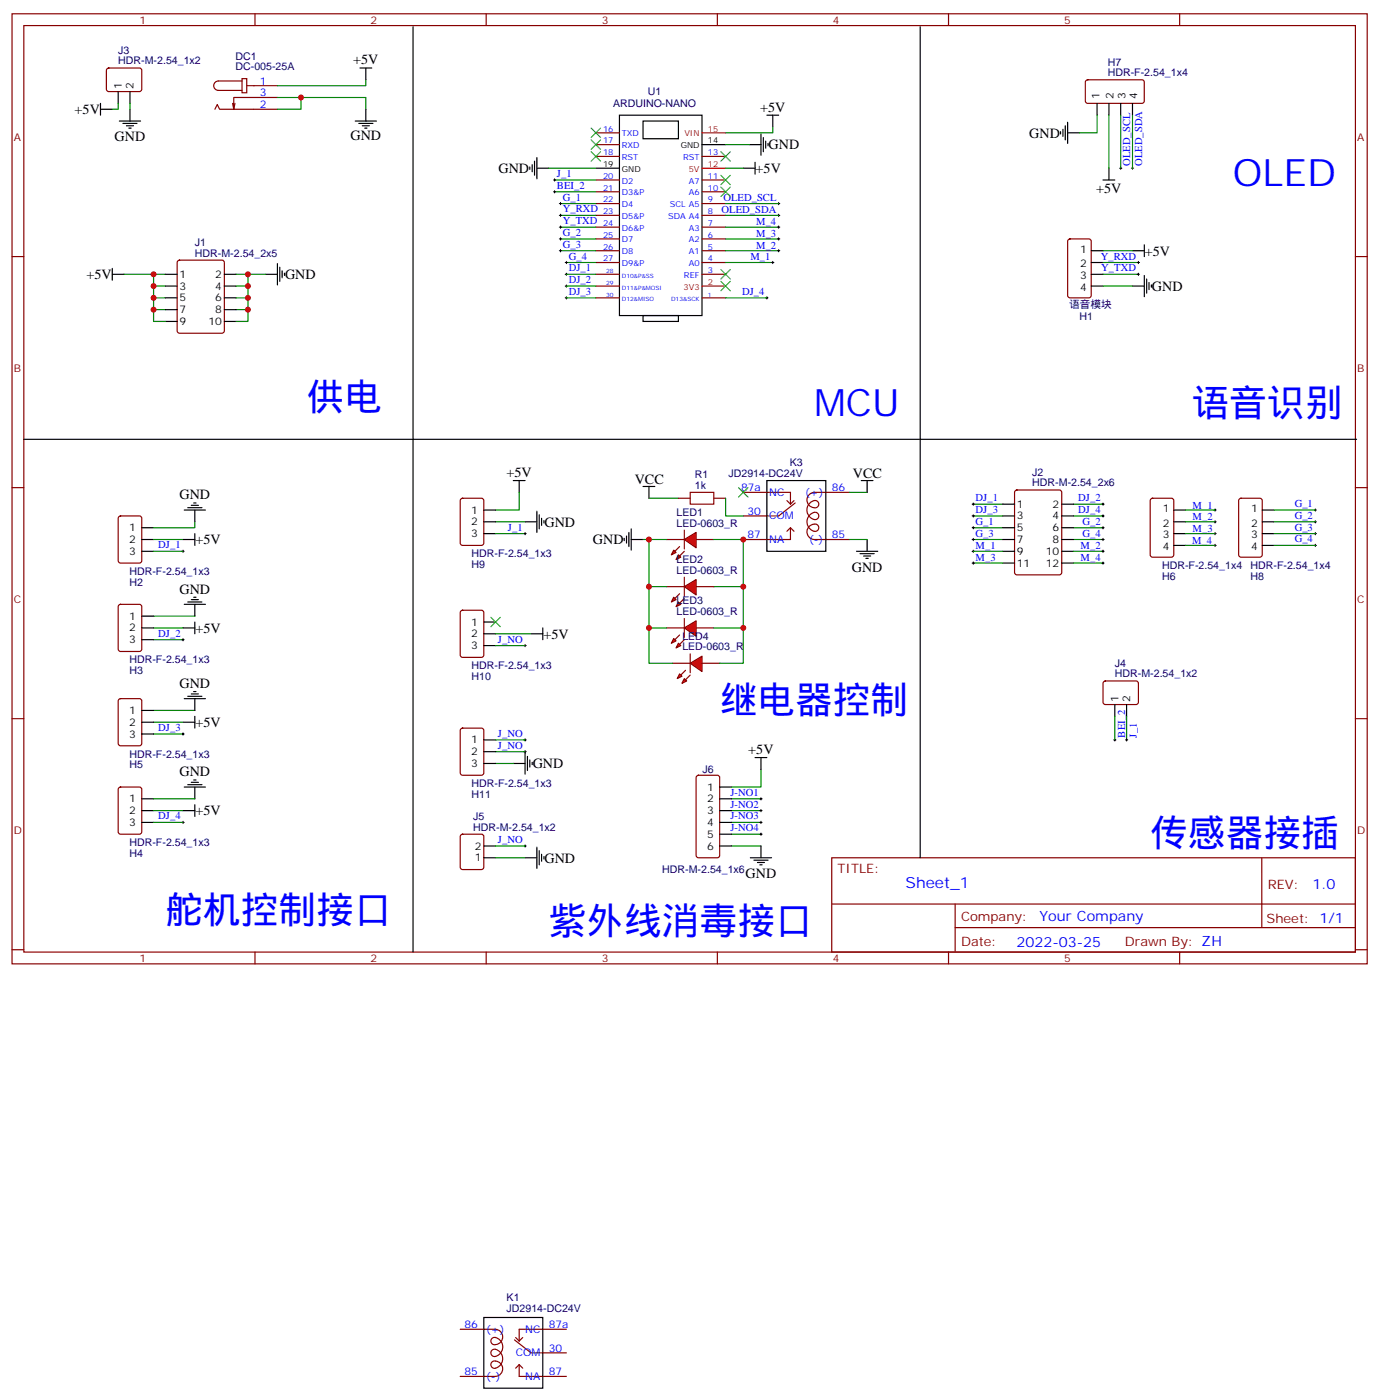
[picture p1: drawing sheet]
<svg xmlns="http://www.w3.org/2000/svg" width="412mm" height="419mm" viewBox="0 0 412 419" stroke-linecap="round" stroke-linejoin="round" font-family="sans-serif">
<g fill="none" stroke="#870000" stroke-width=".35">
<path d="M3.6 4.1h405.3v284.4h-405.3zM7.1 7.7h398.3v277.2h-398.3zM76.3 4.1v3.6M145.4 4.1v3.6M214.6 4.1v3.6M283.7 4.1v3.6M352.8 4.1v3.6M32.1 20.6l.4-.2h9.5l.4 .7-.1 5.9-.6 .4-9.4-.1-.5-.6v-5.6zM64.3 32.7l.7-1.4 .7 1.4h17.3M70.3 30.9l-.4 1.8M72.4 23.5h1.4v4.3h-1.4zM72.4 24.2h-7.1a1.41 1.41 0 0 0-1.4 1.4 1.41 1.41 0 0 0 1.4 1.5h7.1"/>
<path d="M73.8 25.6h9.2M83 29.2h-13.1v3.5l-.3-1.8M178.2 39.8h7.1M324.9 24.1l.4-.2h16.5l.5 .7-.1 5.9-.6 .4h-16.5l-.5-.7v-5.6zM178.2 57.4h7.1M178.2 53.9h7.1M178.2 46.8h7.1M178.2 43.3h7.1M210 57.4h7M210 53.9h7M210 46.8h7M3.6 76.8h3.5"/>
<path d="M53.2 78.1l.5-.2h12.7l.6 .4 .1 20.7-.5 .7h-12.9l-.7-.4v-20.7zM178.2 78.6h7.1M178.2 75h7.1M178.2 71.5h7.1M178.2 68h7.1M178.2 64.5h7.1M178.2 60.9h7.1M210 78.6h7M210 75h7M210 71.5h7M210 68h7M210 64.5h7"/>
<path d="M210 60.9h7M319.6 71.7l.4-.2h5.7l.6 .4 .1 16.5-.5 .7h-5.9l-.6-.4-.1-16.5zM405.4 76.8h3.5M178.2 89.1h7.1M178.2 82.1h7.1M178.2 85.6h7.1M210 89.1h7M210 82.1h7M3.6 145.9h3.5M35.6 154.6l.5-.2h5.6l.6 .4 .1 13-.5 .7h-5.8l-.7-.4-.1-13zM137.9 149.3l.5-.2h5.6l.7 .5v12.9l-.5 .7h-5.8l-.7-.4v-13zM222.3 147.4h14.1v3.5"/>
<path d="M222.3 154.4h7.1M235.4 149.8l1 1.1M236.4 157.9v3.6h-14.1M236.4 157.9l-1 1.1M236.4 157.9l1.1 1.1M237.5 149.8l-1.1 1.1M237.8 150.5l-4.9 3.9M254.1 147.4h-10.6a2.29 2.29 0 0 0-2.1 2.7 2.29 2.29 0 0 0 3 1.7 1.14 1.14 0 0 0 .2-1.6 1.14 1.14 0 0 0-1.6-.2 2.86 2.86 0 0 0-1.6 3.2 2.86 2.86 0 0 0 2.7 2.3 1.13 1.13 0 0 0 .7-1.7 1.13 1.13 0 0 0-1.8-.3 2.87 2.87 0 0 0-1.6 3.2 2.87 2.87 0 0 0 2.7 2.3 1.18 1.18 0 0 0 .6-1.7 1.18 1.18 0 0 0-1.8-.3 2.3 2.3 0 0 0-1.5 2.4 2.3 2.3 0 0 0 2.1 2.1h10.6M303.7 146.9l.5-.3h12.7l.6 .5 .1 24.2-.5 .7h-12.9l-.7-.4v-24.2zM344.3 149.3l.4-.2h5.7l.6 .5 .1 16.5-.5 .6-5.9 .1-.6-.5-.1-16.5zM370.7 149.3l.5-.2h5.6l.7 .5v16.5l-.4 .6-5.9 .1-.7-.5v-16.5zM405.4 145.9h3.5"/>
<path d="M35.6 181.1l.5-.2h5.6l.6 .4 .1 13-.5 .6-5.8 .1-.7-.5-.1-12.9zM137.9 182.8l.5-.2h5.6l.7 .5v12.9l-.5 .7h-5.8l-.7-.4v-13zM3.6 215.1h3.5M35.6 209.3l.5-.2h5.6l.6 .4 .1 13-.5 .6-5.8 .1-.7-.5-.1-12.9zM137.9 218.1l.5-.2h5.6l.7 .4v13l-.5 .7h-5.8l-.7-.4v-13zM330.2 204l.4-.2 9.5 .1 .4 .6-.1 5.9-.6 .5-9.5-.1-.4-.7v-5.6zM405.4 215.1h3.5M35.6 235.8l.5-.3h5.6l.6 .5 .1 13-.5 .6-5.8 .1-.7-.5-.1-12.9zM208.4 232.2l.5-.2h5.7l.6 .5 .1 23.5-.5 .7h-5.9l-.6-.4-.1-23.6zM137.9 249.9l.5-.2h5.6l.7 .4v9.4l-.5 .7h-5.8l-.7-.4v-9.4zM248.8 256.7h156.6v28.2h-156.6zM377.4 256.7v20.9"/>
<path d="M248.8 270.6h156.5M285.7 277.6h119.6M285.7 270.6v14.1M3.6 284.2h3.5M76.3 284.9v3.6M145.4 284.9v3.6M214.6 284.9v3.6M283.7 284.9v3.6M352.8 284.9v3.6M405.4 284.2h3.5M137.7 397.8h10.5a2.29 2.29 0 0 1 2.1 2.8 2.29 2.29 0 0 1-3 1.7 1.14 1.14 0 0 1-.2-1.7 1.14 1.14 0 0 1 1.6-.1 2.86 2.86 0 0 1 1.6 3.1 2.86 2.86 0 0 1-2.7 2.3 1.13 1.13 0 0 1-.6-1.6 1.13 1.13 0 0 1 1.7-.3 2.87 2.87 0 0 1 1.6 3.2 2.87 2.87 0 0 1-2.7 2.3 1.18 1.18 0 0 1-.6-1.7 1.18 1.18 0 0 1 1.8-.3 2.3 2.3 0 0 1 1.5 2.4 2.3 2.3 0 0 1-2.1 2h-10.5M169.4 397.8h-14.1v3.6"/>
<path d="M153.9 401l4.9 3.9M154.2 400.3l1.1 1.1M155.3 408.4v3.5h14.1M155.3 408.4l1.1 1.1M155.3 408.4l-1.1 1.1M156.4 400.3l-1.1 1.1M162.3 404.9h7.1"/>
</g>
<g fill="none" stroke="#000" stroke-width=".35">
<path d="M123.5 8v276.9M275.2 8v248.7M30.1 32.7h3.5M30.1 30.9v3.6M35.3 27.4v3.5M35.7 36.2h6.4M36.8 36.9h4.2M37.8 37.6h2.1M38.5 38.3h.7M38.9 27.4v3.5M38.9 32.7v3.5M106.3 36.2h6.3"/>
<path d="M107.3 36.9h4.2M107.7 20.4h3.5M108.4 37.6h2.1M109.1 38.3h.7M109.4 20.4v3.5M109.4 32.7v3.5M185.3 34.5h24.7v59.9h-24.7zM192.3 36.2h10.6v5.3h-10.6zM229.4 34.5h3.5M231.1 34.5v3.5M317.2 39.4v.7M317.9 38.7v2.1"/>
<path d="M318.6 37.6v4.3M319.3 39.8h3.6M319.3 36.6v6.3M328.2 30.9v3.6M331.7 30.9v3.6M335.2 30.9v3.6M338.7 30.9v3.6M158.5 50v.7M159.2 49.3v2.1M159.9 48.2v4.3M160.6 50.3h3.5M160.6 47.2v6.3"/>
<path d="M178.2 50.3h7.1M210 43.3h7M222.3 50.3h3.5M224.1 43.3h3.5M225.8 48.6v3.5M227.6 40.1v6.4M228.3 41.2v4.2M229 42.2v2.1M229.7 42.9v.7M329.9 53.9h3.5M331.7 50.3v3.6M83 78.9v6.4"/>
<path d="M83.7 80v4.2M326.4 75h3.5M326.4 78.6h3.5M338.7 75h3.6M342.3 73.3v3.5M33.6 82.1h3.5M33.6 80.3v3.6M49.5 82.1h3.5M49.5 85.6h3.5M49.5 89.1h3.5M49.5 92.7h3.5M49.5 96.2h3.5"/>
<path d="M67.1 82.1h3.5M67.1 85.6h3.5M67.1 89.1h3.5M67.1 92.7h3.5M67.1 96.2h3.5M79.4 82.1h3.6M84.4 81v2.1M85.1 81.7v.7M192.3 94.4h10.6v1.8h-10.6zM326.4 82.1h3.5M326.4 85.6h3.5M338.7 85.6h3.6"/>
<path d="M342.3 82.4v6.4M343 83.5v4.2M343.7 84.6v2.1M344.4 85.3v.7M7.1 131.5h398.7M42.4 157.9h3.5M55.1 152.6h6.4M56.2 151.9h4.2M57.2 151.2h2.1M57.9 150.5h.7M58.3 152.6v3.6M58.3 159.7v3.5"/>
<path d="M144.7 152.6h3.5M144.7 156.2h3.5M144.7 159.7h3.5M153.5 143.8h3.6M155.3 143.8v3.6M157.1 156.2h3.5M160.6 153v6.3M161.3 154.1v4.2M162 155.1v2.1M162.7 155.8v.7M229.4 143.8h17.6v21.2h-17.6zM299.9 157.9h3.6"/>
<path d="M299.9 150.9h3.6M299.9 154.4h3.6M317.6 157.9h3.5M317.6 150.9h3.5M317.6 154.4h3.5M351.1 152.6h3.5M351.1 156.2h3.5M351.1 159.7h3.5M377.5 152.6h3.6M377.5 156.2h3.6M377.5 159.7h3.6M42.4 165h3.5"/>
<path d="M42.4 161.5h3.5M54.8 161.5h3.5M57.2 179.5h2.1M57.9 178.8h.7M256.2 165h6.3M257.2 165.7h4.3M258.3 166.4h2.1M259 167.1h.7M259.4 161.5v3.5M299.9 165h3.6M299.9 161.5h3.6M299.9 168.5h3.6"/>
<path d="M317.6 165h3.5M317.6 161.5h3.5M317.6 168.5h3.5M351.1 163.2h3.5M377.5 163.2h3.6M42.4 187.9h3.5M42.4 191.5h3.5M42.4 184.4h3.5M54.8 187.9h3.5M55.1 180.9h6.4M56.2 180.2h4.2M58.3 180.9v3.5"/>
<path d="M58.3 186.2v3.5M144.7 193.2h3.5M144.7 186.2h3.5M144.7 189.7h3.5M158.8 189.7h3.5M162.3 187.9v3.6M42.4 216.1h3.5M42.4 219.7h3.5M42.4 212.6h3.5M54.8 216.1h3.5M55.1 209.1h6.4M56.2 208.4h4.2"/>
<path d="M57.2 207.7h2.1M57.9 207h.7M58.3 209.1v3.5M58.3 214.4v3.5M333.4 210.9v3.5M337 210.9v3.5M42.4 239.1h3.5M55.1 235.5h6.4M56.2 234.8h4.2M57.2 234.1h2.1M57.9 233.4h.7M58.3 235.5v3.6"/>
<path d="M144.7 228.5h3.5M144.7 221.4h3.5M144.7 225h3.5M153.5 228.5h3.6M157.1 225.3v6.4M157.8 226.4v4.2M158.5 227.4v2.2M159.2 228.1v.7M215.3 239.1h3.5M215.3 235.5h3.5M225.8 226.7h3.6M227.6 226.7v3.6"/>
<path d="M42.4 246.1h3.5M42.4 242.6h3.5M54.8 242.6h3.5M58.3 240.8v3.6M144.7 256.7h3.5M144.7 253.2h3.5M157.1 256.7h3.5M160.6 253.5v6.4M161.3 254.6v4.2M162 255.7v2.1M162.7 256.4v.7M215.3 246.1h3.5"/>
<path d="M215.3 242.6h3.5M215.3 253.2h3.5M215.3 249.7h3.5M224.4 256.7h6.4M225.5 257.4h4.2M226.6 258.1h2.1M227.3 258.8h.7M227.6 253.2v3.5M144.7 394.3h17.6v21.2h-17.6z"/>
</g>
<g fill="none" stroke="#008700" stroke-width=".35">
<path d="M35.3 30.9v1.8h-1.7M38.9 30.9v1.8M83 29.2h26.4v3.5M90 29.2v3.5h-7M109.4 23.9v1.7h-26.4M231.1 38v1.8h-14.1M328.2 34.5v5.3h-5.3M331.7 34.5v15.8M335.2 34.5v15.8M338.7 34.5v15.8M164.1 50.3h14.1M165.9 53.9h12.3"/>
<path d="M165.9 57.4h12.3M217 50.3h5.3M217 43.3h7.1M167.6 75h10.6M167.6 64.5h10.6M167.6 68h10.6M167.6 71.5h10.6M167.6 60.9h10.6M169.4 78.6h8.8M217 75h15.9M217 78.6h14.1M217 64.5h15.9"/>
<path d="M217 68h15.9M217 71.5h15.9M217 60.9h15.9M329.9 75h8.8M329.9 78.6h10.6M37.1 82.1h12.4M45.9 82.1v3.5h3.6M45.9 85.6v3.5h3.6M45.9 89.1v3.6h3.6M45.9 92.7v3.5h3.6M70.6 82.1h8.8M74.2 82.1v3.5h-3.6"/>
<path d="M74.2 85.6v3.5h-3.6M74.2 89.1v3.6h-3.6M74.2 92.7v3.5h-3.6M169.4 82.1h8.8M169.4 85.6h8.8M169.4 89.1h8.8M217 89.1h12.4M329.9 82.1h10.6M329.9 85.6h8.8M58.3 156.2v1.7h-12.4M148.2 156.2h8.9M148.2 159.7h8.9"/>
<path d="M155.3 147.4v5.2h-7.1M254.1 147.4h5.3M291.1 157.9h8.8M291.1 154.4h8.8M291.1 150.9h8.8M321.1 157.9h8.8M321.1 154.4h8.8M321.1 150.9h8.8M354.6 152.6h8.8M354.6 156.2h8.8M354.6 159.7h8.8M381.1 152.6h12.3"/>
<path d="M381.1 156.2h12.3M381.1 159.7h12.3M45.9 161.5h8.9M45.9 165h8.9M254.1 161.5h5.3M291.1 161.5h8.8M291.1 165h8.8M291.1 168.5h8.8M321.1 161.5h8.8M321.1 165h8.8M321.1 168.5h8.8M354.6 163.2h8.8"/>
<path d="M381.1 163.2h12.3M45.9 191.5h8.9M45.9 184.4h12.4M45.9 187.9h8.9M148.2 189.7h10.6M148.2 193.2h8.9M45.9 219.7h8.9M45.9 212.6h12.4M45.9 216.1h8.9M333.4 214.4v7M337 214.4v7M45.9 239.1h12.4"/>
<path d="M148.2 225h8.9M148.2 228.5h5.3M148.2 221.4h8.9M218.8 239.1h8.8M227.6 230.3v5.2h-8.8M45.9 242.6h8.9M45.9 246.1h8.9M148.2 253.2h8.9M148.2 256.7h8.9M218.8 242.6h8.8M218.8 246.1h8.8M218.8 253.2h8.8"/>
<path d="M218.8 249.7h8.8"/>
</g>
<path d="M210 39.8h7M210 50.3h7M210 85.6h7" fill="none" stroke="#f00" stroke-width=".35"/>
<g fill="none" stroke="#3c3" stroke-width=".35">
<path d="M176.8 38.3l2.8 2.9M179.6 38.3l-2.8 2.9M176.8 45.4l2.8 2.8M176.8 41.9l2.8 2.8M179.6 45.4l-2.8 2.8M179.6 41.9l-2.8 2.8M215.6 52.5l2.8 2.8M215.6 56l2.8 2.8M215.6 45.4l2.8 2.8M218.4 52.5l-2.8 2.8M218.4 56l-2.8 2.8M218.4 45.4l-2.8 2.8"/>
<path d="M215.6 84.2l2.8 2.8M215.6 80.7l2.8 2.8M218.4 84.2l-2.8 2.8M218.4 80.7l-2.8 2.8M220.9 145.9l2.8 2.9M223.7 145.9l-2.8 2.9M146.8 184.7l2.8 2.9M149.6 184.7l-2.8 2.9"/>
</g>
<g fill="none" stroke="#000" stroke-width=".3">
<path d="M165.5 53.9h.7M165.5 57.4h.7M165.9 53.5v.7M165.9 57v.7M334.9 50.3h.7M335.2 50v.7M338.4 50.3h.7M338.7 50v.7M167.3 64.5h.7M167.3 60.9h.7M167.3 68h.7M167.3 75h.7"/>
<path d="M167.3 71.5h.7M167.6 60.6v.7M167.6 64.1v.7M167.6 67.6v.7M167.6 71.2v.7M167.6 74.7v.7M169.1 78.6h.7M169.4 78.2v.7M230.8 78.6h.7M231.1 78.2v.7M232.6 64.5h.7M232.6 60.9h.7"/>
<path d="M232.6 68h.7M232.6 75h.7M232.6 71.5h.7M232.9 60.6v.7M232.9 64.1v.7M232.9 67.6v.7M232.9 71.2v.7M232.9 74.7v.7M340.1 78.6h.8M340.5 78.2v.7M169.1 82.1h.7M169.1 85.6h.7"/>
<path d="M169.1 89.1h.7M169.4 81.7v.7M169.4 85.3v.7M169.4 88.8v.7M229 89.1h.7M229.4 88.8v.7M340.1 82.1h.8M340.5 81.7v.7M156.7 159.7h.7M157.1 159.3v.8M290.8 150.9h.7M290.8 154.4h.7"/>
<path d="M290.8 157.9h.7M291.1 150.5v.7M291.1 154.1v.7M291.1 157.6v.7M329.6 150.9h.7M329.6 154.4h.7M329.6 157.9h.7M329.9 150.5v.7M329.9 154.1v.7M329.9 157.6v.7M363.1 152.6h.7M363.1 156.2h.7"/>
<path d="M363.1 159.7h.7M363.4 152.3v.7M363.4 155.8v.7M363.4 159.3v.8M393.1 152.6h.7M393.1 156.2h.7M393.1 159.7h.7M393.4 152.3v.7M393.4 155.8v.7M393.4 159.3v.8M54.4 165h.7M54.8 164.6v.7"/>
<path d="M290.8 165h.7M290.8 161.5h.7M290.8 168.5h.7M291.1 161.1v.7M291.1 164.6v.7M291.1 168.2v.7M329.6 165h.7M329.6 161.5h.7M329.6 168.5h.7M329.9 161.1v.7M329.9 164.6v.7M329.9 168.2v.7"/>
<path d="M363.1 163.2h.7M363.4 162.9v.7M393.1 163.2h.7M393.4 162.9v.7M54.4 191.5h.7M54.8 191.1v.7M156.7 193.2h.7M157.1 192.9v.7M54.4 219.7h.7M54.8 219.3v.7M156.7 221.4h.7M156.7 225h.7"/>
<path d="M157.1 221.1v.7M157.1 224.6v.7M227.3 239.1h.7M227.6 238.7v.7M333.1 221.4h.7M333.4 221.1v.7M336.6 221.4h.7M337 221.1v.7M54.4 246.1h.7M54.8 245.8v.7M156.7 253.2h.7M157.1 252.8v.7"/>
<path d="M227.3 246.1h.7M227.3 249.7h.7M227.3 242.6h.7M227.6 242.3v.7M227.6 245.8v.7M227.6 249.3v.7"/>
</g>
<path d="M229.4 154.4h3.5M158.8 404.9h3.5" fill="none" stroke="#8c2424" stroke-width=".35"/>
<g fill="#f00" stroke="#870000" stroke-width=".35">
<path d="M204.7 161.5l3.5-2.2v4.6z"/>
<path d="M204.7 158.6v5.7z"/>
</g>
<g fill="#870000" stroke="#870000" stroke-width=".35">
<path d="M204.7 165l-1.4 1.4z"/>
<path d="M203.3 163.6l-1.4 1.4z"/>
</g>
<g fill="#f00" stroke="#870000" stroke-width=".35">
<path d="M202.9 166.1l.7 .7-1.4 .7z"/>
<path d="M201.5 164.6l.7 .7-1.4 .8z"/>
</g>
<path d="M202.9 149.1h3.5M213.5 149.1h3.5M199.4 161.5h5.3M208.2 161.5h5.3" fill="none" stroke="#870000" stroke-width=".35"/>
<path d="M194.1 149.1h8.8M217 149.1v5.3h5.3M192.3 161.5h7.1M213.5 161.5h8.8v14.1h-8.8" fill="none" stroke="#008700" stroke-width=".35"/>
<path d="M188.1 159.3v4.3M188.8 158.3v6.3M192.3 145.6h3.6M194.1 145.6v3.5M257.6 143.8h3.5M259.4 143.8v3.6M186.7 161.1v.7M187.4 160.4v2.1M188.8 161.5h3.5" fill="none" stroke="#000" stroke-width=".35"/>
<path d="M206.4 147.4h7.1v3.5h-7.1z" fill="none" stroke="#a10000" stroke-width=".35"/>
<g fill="#f00" stroke="#870000" stroke-width=".35">
<path d="M204.7 175.6l3.5-2.1v4.5z"/>
<path d="M204.7 172.8v5.6z"/>
</g>
<g fill="#870000" stroke="#870000" stroke-width=".35">
<path d="M204.7 179.1l-1.4 1.4z"/>
<path d="M203.3 177.7l-1.4 1.4z"/>
</g>
<g fill="#f00" stroke="#870000" stroke-width=".35">
<path d="M202.9 180.2l.7 .7-1.4 .7z"/>
<path d="M201.5 178.8l.7 .7-1.4 .7z"/>
</g>
<path d="M199.4 175.6h5.3M208.2 175.6h5.3" fill="none" stroke="#870000" stroke-width=".35"/>
<g fill="#f00" stroke="#870000" stroke-width=".35">
<path d="M204.7 187.9l3.5-2.1v4.6z"/>
<path d="M204.7 185.1v5.6z"/>
</g>
<g fill="#870000" stroke="#870000" stroke-width=".35">
<path d="M204.7 191.5l-1.4 1.4z"/>
<path d="M203.3 190l-1.4 1.5z"/>
</g>
<g fill="#f00" stroke="#870000" stroke-width=".35">
<path d="M202.9 192.5l.7 .7-1.4 .7z"/>
<path d="M201.5 191.1l.7 .7-1.4 .7z"/>
</g>
<path d="M199.4 187.9h5.3M208.2 187.9h5.3" fill="none" stroke="#870000" stroke-width=".35"/>
<g fill="#f00" stroke="#870000" stroke-width=".35">
<path d="M206.4 198.5l3.6-2.1v4.6z"/>
<path d="M206.4 195.7v5.6z"/>
</g>
<g fill="#870000" stroke="#870000" stroke-width=".35">
<path d="M206.4 202l-1.4 1.4z"/>
<path d="M203.6 202l1.4-1.4z"/>
</g>
<g fill="#f00" stroke="#870000" stroke-width=".35">
<path d="M204.7 203.1l.7 .7-1.4 .7z"/>
<path d="M203.3 201.7l.7 .7-1.4 .7z"/>
</g>
<path d="M201.2 198.5h5.2M210 198.5h5.3" fill="none" stroke="#870000" stroke-width=".35"/>
<path d="M194.1 161.5v14.1M199.4 175.6h-5.3v12.3M222.3 175.6v12.3h-8.8M199.4 187.9h-5.3v10.6h7.1M222.3 187.9v10.6h-7" fill="none" stroke="#008700" stroke-width=".35"/>
<g fill="#c00">
<circle cx="45.9" cy="82.1" r=".88"/>
<circle cx="45.9" cy="85.6" r=".88"/>
<circle cx="45.9" cy="89.1" r=".88"/>
<circle cx="74.2" cy="82.1" r=".88"/>
<circle cx="74.2" cy="85.6" r=".88"/>
<circle cx="74.2" cy="89.1" r=".88"/>
<circle cx="45.9" cy="92.7" r=".88"/>
<circle cx="74.2" cy="92.7" r=".88"/>
<circle cx="90" cy="29.2" r=".88"/>
<circle cx="194.1" cy="187.9" r=".88"/>
<circle cx="194.1" cy="161.5" r=".88"/>
<circle cx="194.1" cy="175.6" r=".88"/>
<circle cx="222.3" cy="161.5" r=".88"/>
<circle cx="222.3" cy="175.6" r=".88"/>
<circle cx="222.3" cy="187.9" r=".88"/>
</g>
<g font-size="11.3" fill="#00f">
<text x="368.7" y="55.6">OLED</text>
<text x="91.8" y="122.7">供电</text>
<text x="243.5" y="124.4">MCU</text>
<text x="356.4" y="124.4">语音识别</text>
<text x="215.3" y="213.5">继电器控制</text>
<text x="344" y="253.2">传感器接插</text>
<text x="49.5" y="276.1">舵机控制接口</text>
<text x="164.1" y="279.6">紫外线消毒接口</text>
</g>
<text font-size="4.6" fill="#00f" x="270.9" y="265.7">Sheet_1</text>
<g font-size="4.2">
<text x="105.6" y="19.3">+5V</text>
<text x="22.3" y="34.1">+5V</text>
<text x="227.4" y="33.4">+5V</text>
<text x="104.8" y="41.9">GND</text>
<text x="307.9" y="41.2">GND</text>
<text x="34.3" y="42.3">GND</text>
<text x="229.9" y="44.7">GND</text>
<text x="149.1" y="51.8">GND</text>
<text x="226" y="51.8">+5V</text>
<text x="327.9" y="57.8">+5V</text>
<text x="342.4" y="76.5">+5V</text>
<text x="25.8" y="83.5">+5V</text>
<text x="85.3" y="83.5">GND</text>
<text x="344.6" y="87">GND</text>
<text x="151.5" y="142.7">+5V</text>
<text x="255.1" y="143.1">VCC</text>
<text x="53.7" y="149.4">GND</text>
<text x="189.9" y="144.9">VCC</text>
<text x="162.9" y="157.6">GND</text>
<text x="58.5" y="162.9">+5V</text>
<text x="177.3" y="162.9">GND</text>
<text x="254.8" y="171.1">GND</text>
<text x="53.7" y="177.6">GND</text>
<text x="58.5" y="189.4">+5V</text>
<text x="162.5" y="191.1">+5V</text>
<text x="53.7" y="205.9">GND</text>
<text x="58.5" y="217.6">+5V</text>
<text x="223.8" y="225.6">+5V</text>
<text x="53.7" y="232.3">GND</text>
<text x="159.3" y="229.9">GND</text>
<text x="58.5" y="244">+5V</text>
<text x="162.9" y="258.2">GND</text>
<text x="223" y="262.8">GND</text>
</g>
<g font-size="4.2" fill="#00f">
<text x="392.6" y="266">1.0</text>
<text x="311" y="275.5">Your Company</text>
<text x="304" y="283.3">2022-03-25</text>
</g>
<g font-size="3.9" fill="#800">
<text x="250.5" y="261.3">TITLE:</text>
<text x="379.2" y="266">REV:</text>
<text x="287.5" y="275.5">Company:</text>
<text x="378.8" y="276.1">Sheet: 1/1</text>
<text x="287.5" y="283.2">Date:</text>
<text x="336.5" y="283.3">Drawn By: ZH</text>
</g>
<g font-size="3.2" fill="#800">
<text x="41.7" y="7.1">1</text>
<text x="110.8" y="7.1">2</text>
<text x="180" y="7.1">3</text>
<text x="249.1" y="7.1">4</text>
<text x="318.3" y="7.1">5</text>
<text x="4.1" y="42.2">A</text>
<text x="405.9" y="42.2">A</text>
<text x="4.1" y="111.4">B</text>
<text x="405.9" y="111.4">B</text>
<text x="4.1" y="180.5">C</text>
<text x="405.9" y="180.5">C</text>
<text x="4.1" y="249.7">D</text>
<text x="405.9" y="249.7">D</text>
<text x="41.7" y="287.9">1</text>
<text x="110.8" y="287.9">2</text>
<text x="180" y="287.9">3</text>
<text x="249.1" y="287.9">4</text>
<text x="318.3" y="287.9">5</text>
</g>
<g font-size="3.2" fill="#000080">
<text x="35.4" y="16.2">J3</text>
<text x="70.4" y="17.8">DC1</text>
<text x="35.4" y="19.3">HDR-M-2.54_1x2</text>
<text x="70.4" y="21">DC-005-25A</text>
<text x="331.3" y="22.8">HDR-F-2.54_1x4</text>
<text x="331.3" y="19.6">H7</text>
<text x="193.8" y="28.6">U1</text>
<text x="183.4" y="32.1">ARDUINO-NANO</text>
<text x="58.3" y="76.8">HDR-M-2.54_2x5</text>
<text x="58.3" y="73.7">J1</text>
<text x="319.8" y="92.1">语音模块</text>
<text x="322.9" y="95.8">H1</text>
<text x="207.9" y="143.1">R1</text>
<text x="217.9" y="142.7">JD2914-DC24V</text>
<text x="236.2" y="139.6">K3</text>
<text x="308.8" y="142.4">J2</text>
<text x="207.9" y="146.3">1k</text>
<text x="308.8" y="145.6">HDR-M-2.54_2x6</text>
<text x="202.3" y="154.4">LED1</text>
<text x="202.3" y="157.6">LED-0603_R</text>
<text x="141" y="166.8">HDR-F-2.54_1x3</text>
<text x="38.7" y="172">HDR-F-2.54_1x3</text>
<text x="141" y="170">H9</text>
<text x="202.3" y="171.7">LED-0603_R</text>
<text x="202.3" y="168.5">LED2</text>
<text x="347.6" y="170.3">HDR-F-2.54_1x4</text>
<text x="347.6" y="173.5">H6</text>
<text x="374" y="170.3">HDR-F-2.54_1x4</text>
<text x="374" y="173.5">H8</text>
<text x="38.7" y="175.3">H2</text>
<text x="202.3" y="184">LED-0603_R</text>
<text x="202.3" y="180.9">LED3</text>
<text x="204.1" y="191.5">LED4</text>
<text x="204.1" y="194.6">LED-0603_R</text>
<text x="38.7" y="198.5">HDR-F-2.54_1x3</text>
<text x="38.7" y="201.7">H3</text>
<text x="141" y="200.3">HDR-F-2.54_1x3</text>
<text x="141" y="203.5">H10</text>
<text x="333.5" y="202.7">HDR-M-2.54_1x2</text>
<text x="333.5" y="199.6">J4</text>
<text x="38.7" y="226.7">HDR-F-2.54_1x3</text>
<text x="38.7" y="229.9">H5</text>
<text x="210.1" y="231.4">J6</text>
<text x="141" y="235.5">HDR-F-2.54_1x3</text>
<text x="141" y="238.8">H11</text>
<text x="141.6" y="245.4">J5</text>
<text x="141.6" y="248.6">HDR-M-2.54_1x2</text>
<text x="38.7" y="253.2">HDR-F-2.54_1x3</text>
<text x="38.7" y="256.4">H4</text>
<text x="198.1" y="261.4">HDR-M-2.54_1x6</text>
<text x="151.5" y="389.3">K1</text>
<text x="151.5" y="392.7">JD2914-DC24V</text>
</g>
<g font-size="3.2">
<text x="36.4" y="26.7" transform="rotate(-90 36.4 26.7)">1</text>
<text x="39.9" y="26.7" transform="rotate(-90 39.9 26.7)">2</text>
<text x="328.9" y="29.6" transform="rotate(-90 328.9 29.6)">1</text>
<text x="333.1" y="29.6" transform="rotate(-90 333.1 29.6)">2</text>
<text x="336.6" y="29.6" transform="rotate(-90 336.6 29.6)">3</text>
<text x="340.1" y="29.6" transform="rotate(-90 340.1 29.6)">4</text>
<text x="323.1" y="75.7">1</text>
<text x="53.7" y="83.1">1</text>
<text x="64.4" y="83.1">2</text>
<text x="323.1" y="80">2</text>
<text x="323.1" y="83.5">3</text>
<text x="53.7" y="86.7">3</text>
<text x="64.4" y="86.7">4</text>
<text x="323.1" y="87">4</text>
<text x="53.7" y="90.2">5</text>
<text x="53.7" y="93.7">7</text>
<text x="64.4" y="90.2">6</text>
<text x="64.4" y="93.7">8</text>
<text x="53.7" y="97.3">9</text>
<text x="62.4" y="97.3">10</text>
<text x="140.9" y="153.7">1</text>
<text x="304.2" y="151.9">1</text>
<text x="304.2" y="155.5">3</text>
<text x="314.9" y="151.9">2</text>
<text x="314.9" y="155.5">4</text>
<text x="347.8" y="153.4">1</text>
<text x="374.2" y="153.4">1</text>
<text x="38.6" y="159">1</text>
<text x="140.9" y="160.8">3</text>
<text x="140.9" y="157.2">2</text>
<text x="304.2" y="159">5</text>
<text x="314.9" y="159">6</text>
<text x="347.8" y="157.6">2</text>
<text x="347.8" y="161.1">3</text>
<text x="374.2" y="157.6">2</text>
<text x="374.2" y="161.1">3</text>
<text x="38.6" y="166.1">3</text>
<text x="38.6" y="162.5">2</text>
<text x="304.2" y="162.5">7</text>
<text x="304.2" y="166.1">9</text>
<text x="312.8" y="166.1">10</text>
<text x="314.9" y="162.5">8</text>
<text x="347.8" y="164.6">4</text>
<text x="374.2" y="164.6">4</text>
<text x="304.2" y="169.6">11</text>
<text x="312.8" y="169.6">12</text>
<text x="38.6" y="185.5">1</text>
<text x="38.6" y="189">2</text>
<text x="140.9" y="187.2">1</text>
<text x="140.9" y="190.7">2</text>
<text x="38.6" y="192.5">3</text>
<text x="140.9" y="194.3">3</text>
<text x="38.6" y="213.7">1</text>
<text x="334.5" y="210.1" transform="rotate(-90 334.5 210.1)">1</text>
<text x="338" y="210.1" transform="rotate(-90 338 210.1)">2</text>
<text x="38.6" y="220.7">3</text>
<text x="38.6" y="217.2">2</text>
<text x="140.9" y="222.5">1</text>
<text x="140.9" y="226">2</text>
<text x="140.9" y="229.6">3</text>
<text x="211.5" y="236.6">1</text>
<text x="38.6" y="240.1">1</text>
<text x="38.6" y="243.7">2</text>
<text x="211.5" y="240.1">2</text>
<text x="211.5" y="243.7">3</text>
<text x="38.6" y="247.2">3</text>
<text x="211.5" y="247.2">4</text>
<text x="211.5" y="250.7">5</text>
<text x="142" y="257.8">1</text>
<text x="142" y="254.2">2</text>
<text x="211.5" y="254.2">6</text>
</g>
<g font-size="3.2" fill="#00f">
<text x="77.7" y="25.3">1</text>
<text x="77.7" y="28.8">3</text>
<text x="77.7" y="32.3">2</text>
<text x="166.6" y="53">J_1</text>
<text x="338" y="49.6" transform="rotate(-90 338 49.6)">OLED_SCL</text>
<text x="341.6" y="49.6" transform="rotate(-90 341.6 49.6)">OLED_SDA</text>
<text x="166.6" y="56.5">BEI_2</text>
<text x="168.3" y="63.6">Y_RXD</text>
<text x="168.3" y="60">G_1</text>
<text x="215.8" y="63.8">OLED_SDA</text>
<text x="216.4" y="60.3">OLED_SCL</text>
<text x="168.3" y="67.1">Y_TXD</text>
<text x="168.3" y="70.6">G_2</text>
<text x="226.2" y="70.9">M_3</text>
<text x="226.2" y="67.4">M_4</text>
<text x="168.3" y="74.2">G_3</text>
<text x="170.1" y="77.7">G_4</text>
<text x="224.4" y="77.9">M_1</text>
<text x="226.2" y="74.4">M_2</text>
<text x="329.3" y="77.7">Y_RXD</text>
<text x="170.1" y="81.2">DJ_1</text>
<text x="329.4" y="81.2">Y_TXD</text>
<text x="170.1" y="84.7">DJ_2</text>
<text x="170.1" y="88.3">DJ_3</text>
<text x="222" y="88.3">DJ_4</text>
<text x="221.7" y="147">87a</text>
<text x="230.1" y="148.4">NC</text>
<text x="240.8" y="148.4">(+)</text>
<text x="248.8" y="147">86</text>
<text x="223.6" y="154.1">30</text>
<text x="230.1" y="155.5">COM</text>
<text x="291.8" y="150">DJ_1</text>
<text x="291.8" y="153.5">DJ_3</text>
<text x="322.5" y="150">DJ_2</text>
<text x="322.5" y="153.5">DJ_4</text>
<text x="356.7" y="152.2">M_1</text>
<text x="356.7" y="155.7">M_2</text>
<text x="387.3" y="151.8">G_1</text>
<text x="387.3" y="155.3">G_2</text>
<text x="151.9" y="158.8">J_1</text>
<text x="223.6" y="161.1">87</text>
<text x="248.8" y="161.1">85</text>
<text x="291.8" y="157.1">G_1</text>
<text x="291.8" y="160.6">G_3</text>
<text x="323.8" y="157.1">G_2</text>
<text x="323.8" y="160.6">G_4</text>
<text x="356.7" y="159.3">M_3</text>
<text x="387.3" y="158.8">G_3</text>
<text x="47.3" y="164.1">DJ_1</text>
<text x="230.1" y="162.5">NA</text>
<text x="242" y="162.5">(-)</text>
<text x="291.8" y="164.4">M_1</text>
<text x="291.8" y="167.9">M_3</text>
<text x="323.2" y="164.4">M_2</text>
<text x="323.2" y="167.9">M_4</text>
<text x="356.6" y="162.8">M_4</text>
<text x="387.3" y="162.3">G_4</text>
<text x="47.3" y="190.6">DJ_2</text>
<text x="149" y="192.3">J_NO</text>
<text x="47.3" y="218.8">DJ_3</text>
<text x="149" y="220.6">J_NO</text>
<text x="336.5" y="220.7" transform="rotate(-90 336.5 220.7)">BEI_2</text>
<text x="340.1" y="220.7" transform="rotate(-90 340.1 220.7)">J_1</text>
<text x="149" y="224.1">J_NO</text>
<text x="218.5" y="238.2">J-NO1</text>
<text x="47.3" y="245.3">DJ_4</text>
<text x="218.5" y="245.3">J-NO3</text>
<text x="218.5" y="241.7">J-NO2</text>
<text x="218.5" y="248.8">J-NO4</text>
<text x="149" y="252.3">J_NO</text>
<text x="138.9" y="397.5">86</text>
<text x="145.4" y="398.9">(+)</text>
<text x="157.1" y="398.9">NC</text>
<text x="164.1" y="397.5">87a</text>
<text x="154.3" y="405.9">COM</text>
<text x="164.1" y="404.5">30</text>
<text x="138.9" y="411.6">85</text>
<text x="145.4" y="413">(-)</text>
<text x="157.1" y="413">NA</text>
<text x="164.1" y="411.6">87</text>
</g>
<g font-size="2.5" fill="#00f">
<text x="180.4" y="39.4">16</text>
<text x="186" y="40.8">TXD</text>
<text x="180.4" y="42.9">17</text>
<text x="180.4" y="46.5">18</text>
<text x="186" y="44.3">RXD</text>
<text x="186" y="47.9">RST</text>
<text x="204.3" y="47.9">RST</text>
<text x="211.7" y="46.5">13</text>
<text x="180.4" y="53.5">20</text>
<text x="211.7" y="53.5">11</text>
<text x="180.4" y="57">21</text>
<text x="186" y="54.9">D2</text>
<text x="186" y="58.5">D3&amp;P</text>
<text x="206" y="58.5">A6</text>
<text x="206" y="54.9">A7</text>
<text x="211.7" y="57">10</text>
<text x="180.4" y="60.6">22</text>
<text x="180.4" y="64.1">23</text>
<text x="186" y="62">D4</text>
<text x="186" y="65.5">D5&amp;P</text>
<text x="199.9" y="65.5">SDA A4</text>
<text x="200.4" y="62">SCL A5</text>
<text x="211.7" y="64.1">8</text>
<text x="211.7" y="60.6">9</text>
<text x="180.4" y="67.6">24</text>
<text x="180.4" y="71.2">25</text>
<text x="186" y="69">D6&amp;P</text>
<text x="206" y="69">A3</text>
<text x="211.7" y="71.2">6</text>
<text x="211.7" y="67.6">7</text>
<text x="180.4" y="74.7">26</text>
<text x="186" y="72.6">D7</text>
<text x="186" y="76.1">D8</text>
<text x="206" y="76.1">A1</text>
<text x="206" y="72.6">A2</text>
<text x="211.7" y="74.7">5</text>
<text x="180.4" y="78.2">27</text>
<text x="186" y="79.6">D9&amp;P</text>
<text x="204.6" y="83.1">REF</text>
<text x="206" y="79.6">A0</text>
<text x="211.7" y="81.7">3</text>
<text x="211.7" y="78.2">4</text>
</g>
<g font-size="2.5" fill="#f00">
<text x="204.7" y="40.8">VIN</text>
<text x="211.7" y="39.4">15</text>
<text x="206" y="51.4">5V</text>
<text x="211.7" y="50">12</text>
<text x="204.4" y="86.7">3V3</text>
<text x="211.7" y="85.3">2</text>
</g>
<g font-size="2.5">
<text x="203.6" y="44.3">GND</text>
<text x="211.7" y="42.9">14</text>
<text x="180.4" y="50">19</text>
<text x="186" y="51.4">GND</text>
</g>
<g font-size="1.8" fill="#00f">
<text x="181.3" y="81.7">28</text>
<text x="186" y="83.1">D10&amp;P&amp;SS</text>
<text x="181.3" y="85.3">29</text>
<text x="181.3" y="88.8">30</text>
<text x="186" y="86.7">D11&amp;P&amp;MOSI</text>
<text x="211.7" y="88.8">1</text>
<text x="186" y="90.2">D12&amp;MISO</text>
<text x="200.7" y="90.2">D13&amp;SCK</text>
</g>
</svg>
